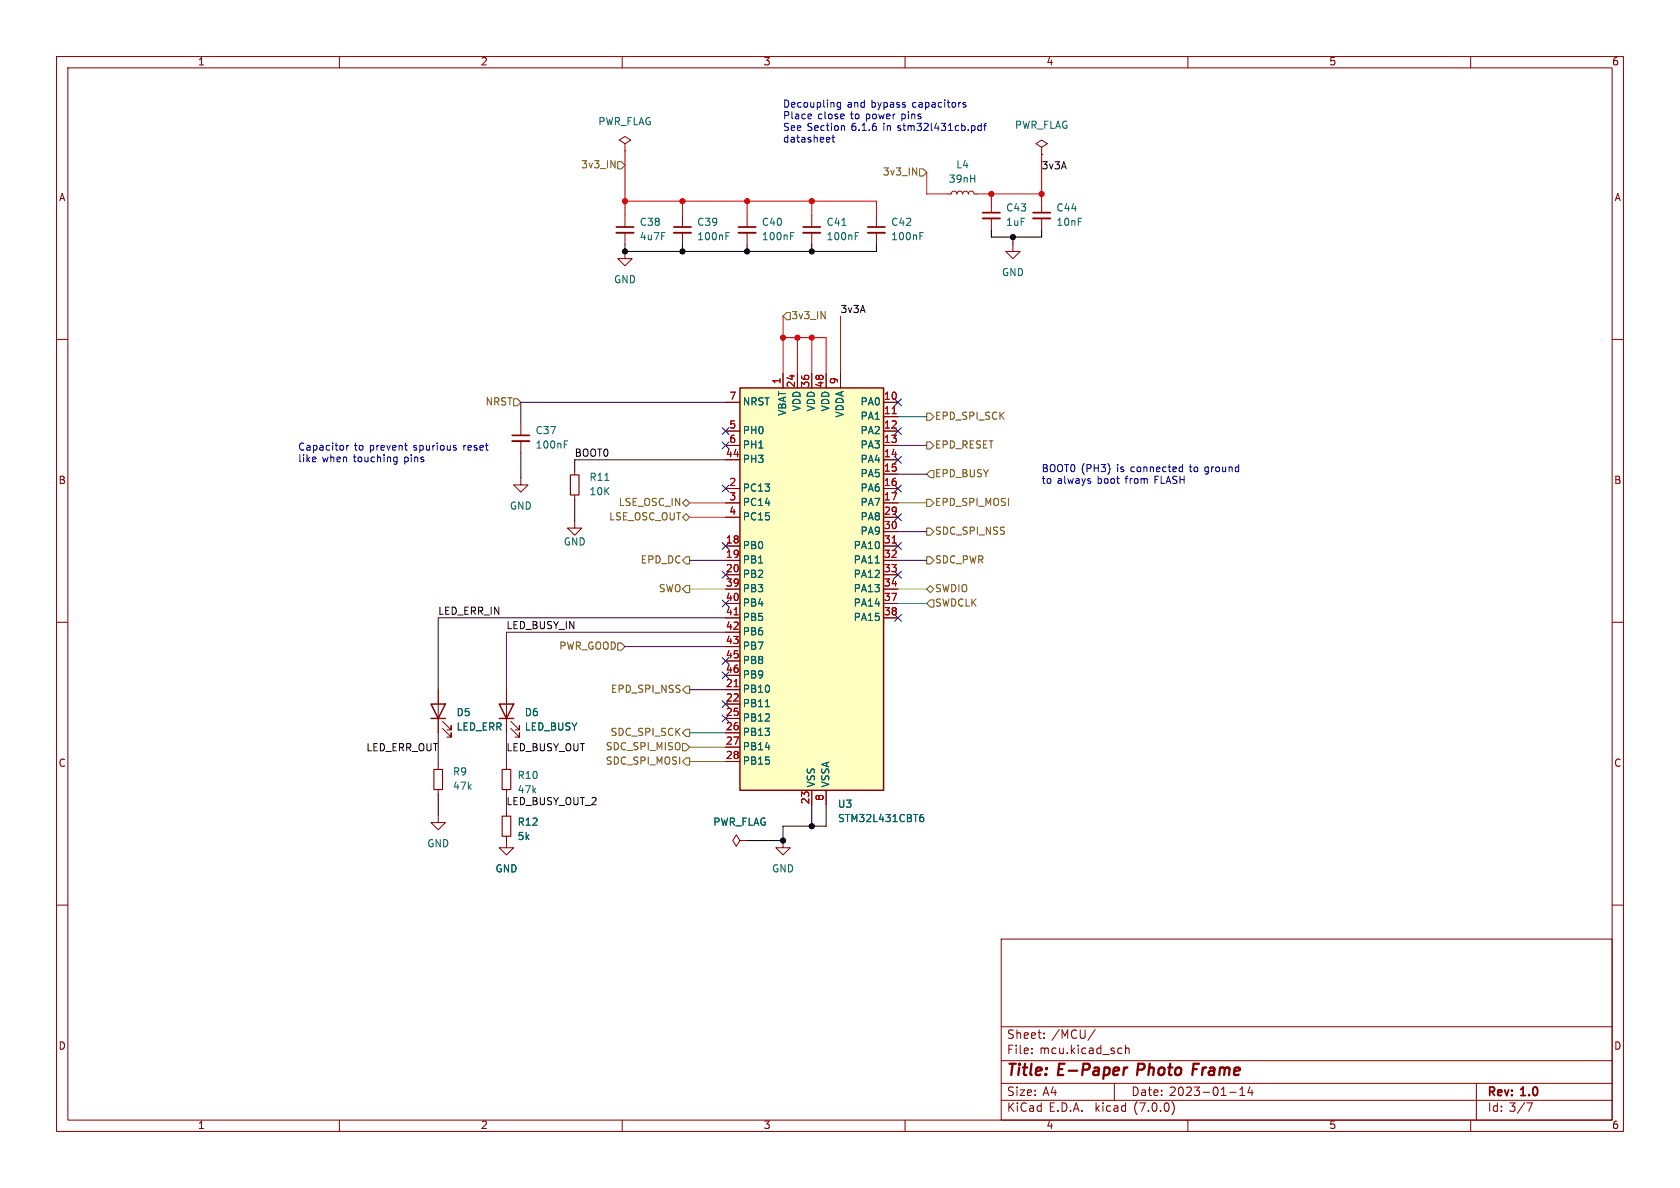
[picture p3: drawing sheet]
<svg xmlns="http://www.w3.org/2000/svg" width="297mm" height="210mm" viewBox="0 0 297 210" stroke-linecap="round" stroke-linejoin="round" font-family="sans-serif">
<g fill="none" stroke="#840000" stroke-width=".18">
<path d="M10 10h277v190h-277zM12 12h273v186h-273zM60 10v2M110 10v2M160 10v2M210 10v2M260 10v2M110.5 25.4l1-.6-1-.7-1 .7 1 .6v1.3M110.5 26.7h.1M110.5 38.1v2M120.6 38.1v2M132.1 38.1v2"/>
<path d="M143.5 38.1v2M154.9 38.1v2M167.6 34.3h.5l.2-.4 .4-.1 .3 .1 .2 .4 .1-.4 .4-.1 .3 .1 .2 .4 .1-.4 .4-.1 .4 .1 .1 .4 .2-.4 .3-.1 .4 .1 .1 .4h.5M175.3 35.6v2M175.3 38.6v2M184.1 26l1.1-.6-1.1-.6-1 .6 1 .6v1.3M184.1 27.3h.1M184.1 35.6v2M184.1 38.6v2M10 60h2M110.5 44.5v1.2h1.3l-1.3 1.3-1.3-1.3h1.3M110.5 41.1v2.1"/>
<path d="M120.6 41.1v2.1M132.1 41.1v2.1M143.5 41.1v2.1M154.9 41.1v2.1M179.1 43.2v1.3h1.2l-1.2 1.2-1.3-1.2h1.3M285 60h2M92.1 74.9v2.1M92.1 78v2M128.3 71.1h2.5M128.3 76.2h2.5M128.3 78.7h2.5M138.4 66v2.6"/>
<path d="M141 66v2.6M143.5 66v2.6M146 66v2.6M148.6 66v2.6M156.2 71.1h2.5M156.2 73.7h2.5M156.2 76.2h2.5M156.2 78.7h2.5M92.1 84.5v1.2h1.2l-1.2 1.3-1.3-1.3h1.3M101.6 92.1v1.2h1.3l-1.3 1.3-1.3-1.3h1.3M101.6 83.2v.7M101.6 87.5v.8"/>
<path d="M128.3 81.3h2.5M128.3 86.4h2.5M128.3 88.9h2.5M128.3 96.5h2.5M128.3 99.1h2.5M128.3 91.4h2.5M156.2 81.3h2.5M156.2 83.8h2.5M156.2 86.4h2.5M156.2 88.9h2.5M156.2 96.5h2.5M156.2 99.1h2.5"/>
<path d="M156.2 91.4h2.5M156.2 94h2.5M10 110h2M128.3 101.6h2.5M128.3 104.1h2.5M128.3 106.7h2.5M128.3 109.2h2.5M128.3 111.8h2.5M128.3 114.3h2.5M128.3 116.8h2.5M128.3 119.4h2.5M156.2 101.6h2.5"/>
<path d="M156.2 104.1h2.5M156.2 106.7h2.5M156.2 109.2h2.5M285 110h2M77.5 121.9v7.6M77.5 135.3v.7M77.5 139.6v.7M78.2 128.8l1.6 1.5v-.8v.8h-.8M78.2 127.5l1.6 1.5v-.7v.7h-.8M89.5 121.9v7.6M89.5 135.3v.7M89.5 139.6v.7"/>
<path d="M90.3 128.8l1.5 1.5v-.8v.8h-.7M90.3 127.5l1.5 1.5v-.7v.7h-.7M128.3 121.9h2.5M128.3 124.5h2.5M128.3 127h2.5M128.3 129.5h2.5M128.3 132.1h2.5M128.3 134.6h2.5M143.5 139.7v2.5M146 139.7v2.5M10 160h2M77.5 144.1v1.3h1.2l-1.2 1.3-1.3-1.3h1.3"/>
<path d="M89.5 147.8v2.1h1.3l-1.3 1.2-1.2-1.2h1.2M89.5 143.5v.8M130.8 148.6l-.6-1-.7 1 .7 1 .6-1h1.3M132.1 148.6h.1M138.4 148.6v1.3h1.3l-1.3 1.2-1.2-1.2h1.2M285 160h2M177 166h108v32h-108zM60 198v2M110 198v2M160 198v2M177 194.5h108M177 191.5h108"/>
<path d="M177 187.5h108M177 181.5h108M182.4 186.1v.2M182.4 185.3v.2M184.6 183.4v.2M184.6 182.6v.2M193.6 182l-1.3 1.9M197 191.5v3M197.9 185.3h.4M198.3 186.2l-.4 .1M199 185.4l.2-.1h.3l.1 1M199 184.8v1.5"/>
<path d="M207.2 194.8a1.74 1.74 0 0 1 0 2.2M210 198v2M217.4 193.1h1.1M219.2 193.7h.8M219.2 192.6l.4-.4v1.5M221 192.1l-.4 1.1h.9M221.3 192.7v1M260 198v2M261 191.5v6.5M270.9 195l-.6 1.5"/>
</g>
<path d="M199.3 188.7l-.5 .2M210.9 189h.7M212 188h-1l-.2 2" fill="none" stroke="#840000" stroke-width=".4"/>
<path d="M100.8 83.9h1.6v3.6h-1.6zM76.7 136h1.5v3.6h-1.5zM88.8 136h1.5v3.6h-1.5zM88.8 144.3h1.5v3.5h-1.5z" fill="none" stroke="#840000" stroke-width=".2"/>
<path d="M173.7 38.6h3.1M182.6 38.6h3.1M109 41.1h3M119.1 41.1h3.1M130.6 41.1h3M142 41.1h3M153.4 41.1h3.1M90.6 78h3" fill="none" stroke="#840000" stroke-width=".33"/>
<path d="M173.7 37.6h3.1M182.6 37.6h3.1M109 40.1h3M119.1 40.1h3.1M130.6 40.1h3M142 40.1h3M153.4 40.1h3.1M90.6 77h3" fill="none" stroke="#840000" stroke-width=".3"/>
<path d="M128.3 41.1h.6M139.8 41.1h.6M151.2 41.1h.6M162.6 41.1h.6M99.8 77.9h.6M154.7 99.5h.8M135.3 124.9h.7M162.7 144.5h.4l.2 .2-.1 .5h-.5M163.2 144l-.4 .1" fill="none" stroke="#006464" stroke-width=".18"/>
<path d="M130.8 68.6h25.4v71.1h-25.4z" fill="#ffffc2" stroke="#ffffc2" stroke-width=".18"/>
<path d="M130.8 68.6h25.4v71.1h-25.4zM76.2 124.5h2.5l-1.2 2.5zM76.2 127h2.5M88.3 124.5h2.5l-1.3 2.5zM88.3 127h2.5" fill="none" stroke="#840000" stroke-width=".25"/>
<path d="M157.7 73.1h.7M157.7 96h.7M129.8 108.7h.7M129.8 121.4h.7" fill="none" stroke="#a90000" stroke-width=".18"/>
<g fill="none" stroke="#725600" stroke-width=".18">
<path d="M108 28.4l.7 1.3v-1.3M109.2 28.6h.7l.6 .6-.6 .6h-.7zM161.3 29.7l.8 1.2v-1.2M162.6 29.8h.6l.6 .7-.6 .6h-.6zM139.1 55.2h.6v1.3h-.6l-.7-.6zM90.8 70.5h.6l.7 .6-.7 .7h-.6zM163.8 78.1h.7l.6 .6-.6 .7h-.7zM163.8 73h.7l.6 .7-.6 .6h-.7zM120.6 91.4l.7-.6 .6 .6-.6 .7zM120.6 88.9l.7-.6 .6 .6-.6 .6zM121.3 98.4h.6v1.3h-.6l-.7-.6zM163.8 98.4h.7l.6 .7-.6 .6h-.7z"/>
<path d="M163.8 88.3h.7l.6 .6-.6 .6h-.7zM163.8 93.3h.7l.6 .7-.6 .6h-.7zM164.5 83.2h.6v1.3h-.6l-.7-.7zM109.2 113.7h.7l.6 .6-.6 .6h-.7zM120.6 104.1l.7-.6h.6v1.3h-.6zM163.8 104.1l.7-.6 .6 .6-.6 .7zM164.5 106h.6v1.3h-.6l-.7-.6zM120.6 131.4h.7l.6 .7-.6 .6h-.7zM121.3 121.3h.6v1.3h-.6l-.7-.7zM121.3 128.9h.6v1.3h-.6l-.7-.7zM121.3 134h.6v1.3h-.6l-.7-.7z"/>
</g>
<g fill="none" stroke="#0000c2" stroke-width=".18">
<path d="M148.6 18.1v1l-.3 .3-.3-.1M148.6 18.2l-.4-.1-.2 .2 .1 .6h.5M170.7 18.2l-.3-.1-.2 .2 .1 .2 .4 .1v.3h-.5M143.4 20.2v.3l-.6 .1M147.1 24.3h.5M147.3 23.9v1l.3 .2M148.9 22.2l.4 .2v.7M173.5 22.3l-.4-.1-.2 .3 .1 .5h.5M173.5 21.8v1.3M173.9 22.2h.5M174.4 21.8l-.3 .2v1.1M61.3 78.7v.9"/>
<path d="M61.7 78.7l-.4 .3M71.5 78.7h.5M71.9 79.6h.1M80.5 79.2l.2 .1-.2 .3M80.5 78.7l.1 .1M69.7 81.6h.5M69.8 80.8l-.1 .1M70.1 80.8l.1 .1M70.2 80.8v1l-.1 .2-.3 .1M208.7 82.5l.4 .1M209.1 82.1v1.3M209.1 83.3l-.4 .1"/>
</g>
<path d="M110.5 43.2v1.3h44.4v-1.3M120.6 43.2v1.3M132.1 43.2v1.3M143.5 43.2v1.3M175.3 40.6v1.3h8.8v-1.3M179.1 41.9v1.3M92.1 80v4.5M101.6 88.3v3.8M128.3 81.3h-26.7v1.9M77.5 140.3v3.8M143.5 142.2v3.9M146 142.2v3.9h-7.6v2.5h-6.3" fill="none" stroke="#000" stroke-width=".18"/>
<g fill="none" stroke="#ff0200" stroke-width=".18">
<path d="M110.5 35.6h44.4v2.5M110.5 26.7v11.4M120.6 35.6v2.5M132.1 35.6v2.5M143.5 35.6v2.5M163.8 30.5v3.8h3.8M172.7 34.3h11.4M175.3 34.3v1.3M184.1 27.3v8.3M138.4 59.7h7.6v6.3M138.4 55.9v10.1M141 59.7v6.3"/>
<path d="M143.5 59.7v6.3M148.6 55.9v10.1"/>
</g>
<g fill="none" stroke="#480048" stroke-width=".18">
<path d="M128.3 71.1h-36.2v3.8M158.7 78.7h5.1M121.9 99.1h6.4M158.7 83.8h5.1M158.7 99.1h5.1M158.7 94h5.1M110.5 114.3h17.8M128.3 111.8h-38.8v10.1M128.3 109.2h-50.8v12.7M77.5 129.5v5.8M89.5 129.5v5.8M121.9 121.9h6.4"/>
<path d="M89.5 140.3v3.2"/>
</g>
<path d="M158.7 88.9h5.1M121.9 134.6h6.4M121.9 132.1h6.4" fill="none" stroke="#848400" stroke-width=".18"/>
<path d="M121.9 104.1h6.4M158.7 104.1h5.1" fill="none" stroke="#c2c200" stroke-width=".18"/>
<path d="M121.9 91.4h6.4M121.9 88.9h6.4" fill="none" stroke="#c60" stroke-width=".18"/>
<path d="M158.7 73.7h5.1M121.9 129.5h6.4" fill="none" stroke="#004848" stroke-width=".18"/>
<path d="M158.7 106.7h5.1" fill="none" stroke="#00c2c2" stroke-width=".18"/>
<g fill="none" stroke="#000084" stroke-width=".18">
<path d="M127.7 78.1l1.2 1.2M127.7 75.6l1.2 1.2M128.9 78.1l-1.2 1.2M128.9 75.6l-1.2 1.2M158.1 75.6l1.3 1.2M158.1 70.5l1.3 1.2M159.4 75.6l-1.3 1.2M159.4 70.5l-1.3 1.2M127.7 85.8l1.2 1.2M127.7 95.9l1.2 1.2M128.9 85.8l-1.2 1.2M128.9 95.9l-1.2 1.2"/>
<path d="M158.1 85.8l1.3 1.2M158.1 80.7l1.3 1.2M158.1 90.8l1.3 1.2M158.1 95.9l1.3 1.2M159.4 85.8l-1.3 1.2M159.4 80.7l-1.3 1.2M159.4 95.9l-1.3 1.2M159.4 90.8l-1.3 1.2M127.7 118.8l1.2 1.2M127.7 106.1l1.2 1.2M127.7 101l1.2 1.2M127.7 116.2l1.2 1.2"/>
<path d="M128.9 116.2l-1.2 1.2M128.9 106.1l-1.2 1.2M128.9 101l-1.2 1.2M128.9 118.8l-1.2 1.2M158.1 101l1.3 1.2M158.1 108.6l1.3 1.2M159.4 101l-1.3 1.2M159.4 108.6l-1.3 1.2M127.7 126.4l1.2 1.2M127.7 123.9l1.2 1.2M128.9 126.4l-1.2 1.2M128.9 123.9l-1.2 1.2"/>
</g>
<g fill="#000" stroke="#000" stroke-width=".18">
<circle cx="110.5" cy="44.5" r=".46"/>
<circle cx="120.6" cy="44.5" r=".46"/>
<circle cx="132.1" cy="44.5" r=".46"/>
<circle cx="143.5" cy="44.5" r=".46"/>
<circle cx="179.1" cy="41.9" r=".46"/>
<circle cx="138.4" cy="148.6" r=".46"/>
<circle cx="143.5" cy="146.1" r=".46"/>
</g>
<g fill="#ff0200" stroke="#ff0200" stroke-width=".18">
<circle cx="143.5" cy="59.7" r=".46"/>
<circle cx="175.3" cy="34.3" r=".46"/>
<circle cx="184.1" cy="34.3" r=".46"/>
<circle cx="138.4" cy="59.7" r=".46"/>
<circle cx="141" cy="59.7" r=".46"/>
<circle cx="132.1" cy="35.6" r=".46"/>
<circle cx="143.5" cy="35.6" r=".46"/>
<circle cx="120.6" cy="35.6" r=".46"/>
<circle cx="110.5" cy="35.6" r=".46"/>
</g>
<g font-size="2.8" fill="#840000">
<text x="178" y="190.8">Title:</text>
<text x="187.1" y="190.8">E-Paper</text>
<text x="201.7" y="190.8">Photo</text>
<text x="212.1" y="190.8">Frame</text>
</g>
<g font-size="2.1" fill="#840000">
<text x="178" y="183.9">Sheet:</text>
<text x="185.9" y="183.9">/MCU/</text>
<text x="178" y="186.6">File:</text>
<text x="183.8" y="186.6">mcu.kicad_sch</text>
<text x="178" y="196.8">KiCad</text>
<text x="178" y="194">Size:</text>
<text x="184.3" y="194">A4</text>
<text x="185.4" y="196.8">E.D.A.</text>
<text x="193.7" y="196.8">kicad</text>
<text x="200" y="194">Date:</text>
<text x="200.6" y="196.8">(7.0.0)</text>
<text x="206.7" y="194">2023-01-14</text>
<text x="263" y="194.2">Rev:</text>
<text x="263" y="196.8">Id: 3/7</text>
<text x="269" y="194.2">1.0</text>
</g>
<g font-size="1.8" fill="#840000">
<text x="35" y="11.8">1</text>
<text x="85" y="11.8">2</text>
<text x="135" y="11.8">3</text>
<text x="185" y="11.8">4</text>
<text x="235" y="11.8">5</text>
<text x="285" y="11.8">6</text>
<text x="10.4" y="35.8">A</text>
<text x="285.4" y="35.8">A</text>
<text x="10.3" y="85.8">B</text>
<text x="285.3" y="85.8">B</text>
<text x="10.3" y="135.8">C</text>
<text x="285.3" y="135.8">C</text>
<text x="10.3" y="185.8">D</text>
<text x="285.3" y="185.8">D</text>
<text x="35" y="199.8">1</text>
<text x="85" y="199.8">2</text>
<text x="135" y="199.8">3</text>
<text x="185" y="199.8">4</text>
<text x="235" y="199.8">5</text>
<text x="285" y="199.8">6</text>
</g>
<g font-size="1.8" fill="#006464">
<text x="105.7" y="22.4">PWR_FLAG</text>
<text x="179.4" y="23.1">PWR_FLAG</text>
<text x="167.7" y="32.6">39nH</text>
<text x="169" y="30">L4</text>
<text x="113" y="40.2">C38</text>
<text x="123.2" y="40.2">C39</text>
<text x="134.6" y="40.2">C40</text>
<text x="146.1" y="40.2">C41</text>
<text x="157.5" y="40.2">C42</text>
<text x="177.8" y="37.7">C43</text>
<text x="177.8" y="40.2">1uF</text>
<text x="186.7" y="37.7">C44</text>
<text x="186.7" y="40.2">10nF</text>
<text x="113" y="42.7">4u7F</text>
<text x="123.2" y="42.7">100nF</text>
<text x="134.6" y="42.7">100nF</text>
<text x="146.1" y="42.7">100nF</text>
<text x="157.5" y="42.7">100nF</text>
<text x="108.5" y="50.4">GND</text>
<text x="177.1" y="49.1">GND</text>
<text x="131.3" y="71.9">NRST</text>
<text x="152" y="71.9">PA0</text>
<text x="94.6" y="77">C37</text>
<text x="131.3" y="77">PH0</text>
<text x="139.3" y="73.6" transform="rotate(-90 139.3 73.6)">VBAT</text>
<text x="141.8" y="72.8" transform="rotate(-90 141.8 72.8)">VDD</text>
<text x="144.3" y="72.8" transform="rotate(-90 144.3 72.8)">VDD</text>
<text x="146.9" y="72.8" transform="rotate(-90 146.9 72.8)">VDD</text>
<text x="149.4" y="73.9" transform="rotate(-90 149.4 73.9)">VDDA</text>
<text x="152" y="74.5">PA1</text>
<text x="152" y="77">PA2</text>
<text x="94.6" y="79.6">100nF</text>
<text x="131.3" y="82.1">PH3</text>
<text x="131.3" y="79.6">PH1</text>
<text x="152" y="79.6">PA3</text>
<text x="152" y="82.1">PA4</text>
<text x="104.1" y="85.3">R11</text>
<text x="104.1" y="87.8">10K</text>
<text x="131.3" y="87.2">PC13</text>
<text x="131.3" y="89.7">PC14</text>
<text x="152" y="84.6">PA5</text>
<text x="152" y="87.2">PA6</text>
<text x="152" y="89.7">PA7</text>
<text x="90.1" y="90.4">GND</text>
<text x="131.3" y="92.3">PC15</text>
<text x="152" y="92.3">PA8</text>
<text x="152" y="94.8">PA9</text>
<text x="99.6" y="96.7">GND</text>
<text x="131.3" y="97.3">PB0</text>
<text x="131.3" y="99.9">PB1</text>
<text x="150.8" y="97.3">PA10</text>
<text x="150.8" y="99.9">PA11</text>
<text x="131.3" y="102.4">PB2</text>
<text x="131.3" y="105">PB3</text>
<text x="131.3" y="107.5">PB4</text>
<text x="150.8" y="102.4">PA12</text>
<text x="150.8" y="105">PA13</text>
<text x="150.8" y="107.5">PA14</text>
<text x="131.3" y="110">PB5</text>
<text x="131.3" y="112.6">PB6</text>
<text x="150.8" y="110">PA15</text>
<text x="131.3" y="115.1">PB7</text>
<text x="131.3" y="117.7">PB8</text>
<text x="131.3" y="122.7">PB10</text>
<text x="131.3" y="125.3">PB11</text>
<text x="131.3" y="120.2">PB9</text>
<text x="80.7" y="126.9">D5</text>
<text x="80.7" y="129.4">LED_ERR</text>
<text x="92.7" y="126.9">D6</text>
<text x="92.7" y="129.4">LED_BUSY</text>
<text x="131.3" y="127.8">PB12</text>
<text x="131.3" y="130.4">PB13</text>
<text x="80" y="137.4">R9</text>
<text x="91.4" y="138">R10</text>
<text x="131.3" y="132.9">PB14</text>
<text x="131.3" y="135.4">PB15</text>
<text x="80" y="139.9">47k</text>
<text x="144.3" y="139.2" transform="rotate(-90 144.3 139.2)">VSS</text>
<text x="146.9" y="139.2" transform="rotate(-90 146.9 139.2)">VSSA</text>
<text x="148.1" y="143.1">U3</text>
<text x="91.4" y="146.2">R12</text>
<text x="91.4" y="148.8">5k</text>
<text x="126" y="146.2">PWR_FLAG</text>
<text x="148.1" y="145.6">STM32L431CBT6</text>
<text x="75.5" y="150.1">GND</text>
<text x="87.5" y="154.5">GND</text>
<text x="136.4" y="154.5">GND</text>
</g>
<g font-size="1.8" fill="#0000c2">
<text x="138.4" y="19.2">Decoupling</text>
<text x="138.4" y="21.3">Place</text>
<text x="138.4" y="23.3">See Section</text>
<text x="144.6" y="21.3">close</text>
<text x="149.8" y="19.2">and</text>
<text x="150.5" y="21.3">to</text>
<text x="150.6" y="23.3">6.1.6</text>
<text x="153.3" y="21.3">power</text>
<text x="154.1" y="19.2">bypass</text>
<text x="156.3" y="23.3">in</text>
<text x="159" y="23.3">stm32l431cb.pdf</text>
<text x="159.6" y="21.3">pins</text>
<text x="161.5" y="19.2">capacitors</text>
<text x="138.4" y="25.4">datasheet</text>
<text x="52.7" y="79.9">Capacitor</text>
<text x="52.7" y="81.9">like</text>
<text x="57" y="81.9">when</text>
<text x="62.6" y="81.9">touching</text>
<text x="62.7" y="79.9">to</text>
<text x="65.4" y="79.9">prevent</text>
<text x="71.6" y="81.9">pins</text>
<text x="73.3" y="79.9">spurious</text>
<text x="82.2" y="79.9">reset</text>
<text x="184.1" y="83.7">BOOT0 (PH3)</text>
<text x="197.5" y="83.7">is</text>
<text x="200.1" y="83.7">connected</text>
<text x="210.6" y="83.7">to</text>
<text x="213.4" y="83.7">ground</text>
<text x="184.1" y="85.7">to</text>
<text x="186.9" y="85.7">always</text>
<text x="194.1" y="85.7">boot</text>
<text x="199.2" y="85.7">from</text>
<text x="204.4" y="85.7">FLASH</text>
</g>
<g font-size="1.8" fill="#725600">
<text x="102.6" y="30">3v3_IN</text>
<text x="156" y="31.3">3v3_IN</text>
<text x="139.9" y="56.7">3v3_IN</text>
<text x="85.7" y="71.9">NRST</text>
<text x="165.3" y="74.5">EPD_SPI_SCK</text>
<text x="165.3" y="79.6">EPD_RESET</text>
<text x="109.3" y="89.7">LSE_OSC_IN</text>
<text x="165.3" y="89.7">EPD_SPI_MOSI</text>
<text x="165.3" y="84.6">EPD_BUSY</text>
<text x="107.6" y="92.3">LSE_OSC_OUT</text>
<text x="165.3" y="94.8">SDC_SPI_NSS</text>
<text x="113.1" y="99.9">EPD_DC</text>
<text x="165.3" y="99.9">SDC_PWR</text>
<text x="116.3" y="105">SWO</text>
<text x="165.3" y="107.5">SWDCLK</text>
<text x="165.3" y="105">SWDIO</text>
<text x="98.7" y="115.1">PWR_GOOD</text>
<text x="107.9" y="122.7">EPD_SPI_NSS</text>
<text x="107.8" y="130.4">SDC_SPI_SCK</text>
<text x="107" y="135.4">SDC_SPI_MOSI</text>
<text x="107" y="132.9">SDC_SPI_MISO</text>
</g>
<g font-size="1.8" fill="#0f0f0f">
<text x="184.1" y="30.1">3v3A</text>
<text x="148.6" y="55.5">3v3A</text>
<text x="101.6" y="80.9">BOOT0</text>
<text x="77.5" y="108.9">LED_ERR_IN</text>
<text x="89.5" y="111.4">LED_BUSY_IN</text>
<text x="64.6" y="133">LED_ERR_OUT</text>
<text x="89.5" y="133">LED_BUSY_OUT</text>
<text x="89.5" y="142.5">LED_BUSY_OUT_2</text>
<text x="91.4" y="140.5">47k</text>
</g>
<g font-size="1.8" fill="#a90000">
<text x="128.9" y="70.9">7</text>
<text x="138.2" y="68" transform="rotate(-90 138.2 68)">1</text>
<text x="140.7" y="68.6" transform="rotate(-90 140.7 68.6)">24</text>
<text x="143.3" y="68.6" transform="rotate(-90 143.3 68.6)">36</text>
<text x="145.8" y="68.6" transform="rotate(-90 145.8 68.6)">48</text>
<text x="148.3" y="68" transform="rotate(-90 148.3 68)">9</text>
<text x="156.2" y="70.9">10</text>
<text x="128.9" y="75.9">5</text>
<text x="156.2" y="73.4">11</text>
<text x="156.2" y="75.9">12</text>
<text x="128.3" y="81">44</text>
<text x="128.9" y="78.5">6</text>
<text x="156.2" y="78.5">13</text>
<text x="156.2" y="81">14</text>
<text x="156.2" y="83.6">15</text>
<text x="128.9" y="86.1">2</text>
<text x="128.9" y="88.6">3</text>
<text x="156.2" y="86.1">16</text>
<text x="156.2" y="88.6">17</text>
<text x="128.9" y="91.2">4</text>
<text x="156.2" y="91.2">29</text>
<text x="156.2" y="93.7">30</text>
<text x="128.3" y="96.3">18</text>
<text x="128.3" y="98.8">19</text>
<text x="128.3" y="101.3">20</text>
<text x="156.2" y="96.3">31</text>
<text x="156.2" y="98.8">32</text>
<text x="156.2" y="101.3">33</text>
<text x="128.3" y="103.9">39</text>
<text x="128.3" y="106.4">40</text>
<text x="156.2" y="103.9">34</text>
<text x="156.2" y="106.4">37</text>
<text x="128.3" y="109">41</text>
<text x="128.3" y="111.5">42</text>
<text x="156.2" y="109">38</text>
<text x="128.3" y="114">43</text>
<text x="128.3" y="116.6">45</text>
<text x="128.3" y="119.1">46</text>
<text x="128.3" y="121.7">21</text>
<text x="128.3" y="124.2">22</text>
<text x="128.3" y="126.7">25</text>
<text x="128.3" y="129.3">26</text>
<text x="128.3" y="131.8">27</text>
<text x="128.3" y="134.4">28</text>
<text x="143.3" y="142.2" transform="rotate(-90 143.3 142.2)">23</text>
<text x="145.8" y="141.6" transform="rotate(-90 145.8 141.6)">8</text>
</g>
</svg>
